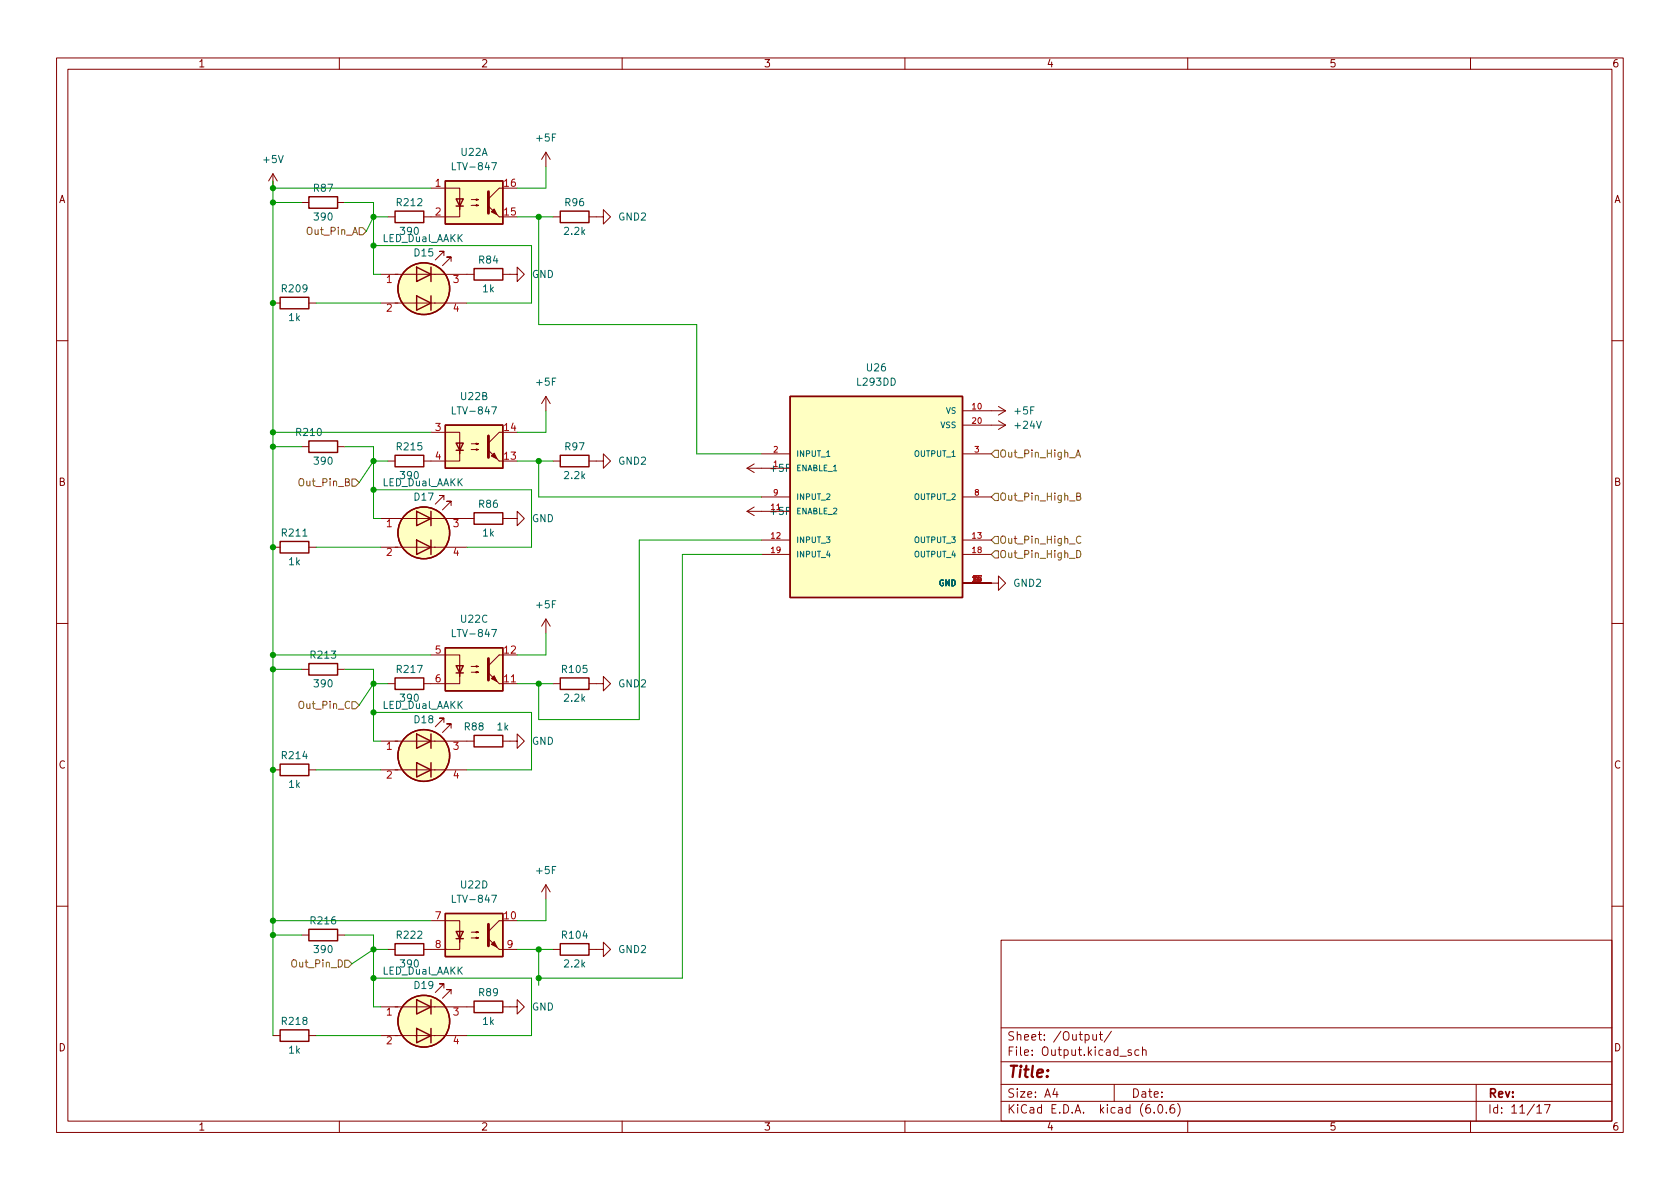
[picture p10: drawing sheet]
<svg xmlns="http://www.w3.org/2000/svg" width="297mm" height="210mm" viewBox="0 0 297 210" stroke-linecap="round" stroke-linejoin="round" font-family="sans-serif">
<g fill="none" stroke="#840000" stroke-width=".18">
<path d="M10 10.2h277v190.1h-277zM12 12.2h273v186.1h-273zM60 10.2v2M110 10.2v2M160 10.2v2M210 10.2v2M260 10.2v2M48.3 30.7l.7 1.3M48.3 30.7v2.6M48.3 30.7l-.8 1.3M53.3 35.8h1.3M59.7 35.8h1.3"/>
<path d="M68.6 38.3h1.2M76.2 33.3h5.1v3.8v-1.9M81.3 36.4v1.9h-6.4M83.3 36.3h1.3l-.4 .1v-.2l.4 .1M83.3 35.3h1.3l-.4 .1v-.2l.4 .1M88.3 38.3h.6M88.9 33.3h-.6l-1.9 1.9M96.5 26.9v2.6M96.5 26.9l-.7 1.3M96.5 26.9l.8 1.3M97.8 38.3h1.3M104.1 38.3h2.6v-1.2l1.2 1.2-1.2 1.3v-1.3"/>
<path d="M48.3 53.6h1.2M54.6 53.6h1.3M67.3 53.6h15.2M67.3 48.5h16.5M78.5 45.2v-.8h-.8h.8l-1.5 1.6M79.8 46.2v-.7h-.8h.8l-1.6 1.5M88.9 48.5h2.5v-1.3l1.3 1.3-1.3 1.3v-1.3M10 60.2h2M53.3 79h1.3M59.7 79h1.3M76.2 76.4h5.1v3.9v-1.9M81.3 79.6v1.9h-6.4"/>
<path d="M83.3 79.5h1.3l-.4 .1v-.2l.4 .1M83.3 78.5h1.3l-.4 .1v-.2l.4 .1M88.9 76.4h-.6l-1.9 2M96.5 70.1v2.5M96.5 70.1l-.7 1.3M96.5 70.1l.8 1.3M170.2 75.2h7.6M170.2 72.6h7.6M176.5 74.4l1.3 .8M176.5 71.9l1.3 .7M177.8 75.2l-1.3 .7M177.8 72.6l-1.3 .8"/>
<path d="M285 60.2h2M48.3 96.8h1.2M54.6 96.8h1.3M67.3 96.8h15.2M67.3 91.7h16.5M68.6 81.5h1.2M78.5 88.4v-.8h-.8h.8l-1.5 1.5M79.8 89.4v-.8h-.8h.8l-1.6 1.6M88.3 81.5h.6M88.9 91.7h2.5v-1.3l1.3 1.3-1.3 1.3v-1.3M97.8 81.5h1.3M104.1 81.5h2.6v-1.2l1.2 1.2-1.2 1.3v-1.3"/>
<path d="M132.1 82.8l1.2 .8M132.1 82.8h7.6M132.1 90.4l1.2 .8M132.1 90.4h7.6M133.3 82l-1.2 .8M133.3 89.7l-1.2 .7M134.6 95.5h5.1M134.6 98h5.1M134.6 80.3h5.1M134.6 87.9h5.1M170.2 95.5h5.1M170.2 98h5.1"/>
<path d="M170.2 80.3h5.1M170.2 87.9h5.1M10 110.2h2M53.3 118.4h1.3M59.7 118.4h1.3M76.2 115.8h5.1v3.8v-1.9M81.3 119v1.9h-6.4M83.3 118.9h1.3l-.4 .1v-.3l.4 .2M83.3 117.9h1.3l-.4 .1v-.3l.4 .2M88.9 115.8h-.6l-1.9 1.9M96.5 109.5l-.7 1.2M96.5 109.5v2.5"/>
<path d="M96.5 109.5l.8 1.2M170.2 103.1h6.3v-1.3l1.3 1.3-1.3 1.3v-1.3M285 110.2h2M48.3 136.1h1.2M54.6 136.1h1.3M67.3 136.1h15.2M67.3 131.1h16.5M68.6 120.9h1.2M78.5 127.8v-.8h-.8h.8l-1.5 1.5M79.8 128.8v-.8h-.8h.8l-1.6 1.5M88.3 120.9h3.1M88.9 131.1h2.5v-1.3l1.3 1.3-1.3 1.2v-1.2"/>
<path d="M97.8 120.9h1.3M104.1 120.9h2.6v-1.3l1.2 1.3-1.2 1.3v-1.3M96.5 156.5v2.5M96.5 156.5l-.7 1.2M96.5 156.5l.8 1.2M10 160.2h2M53.3 165.3h1.3M59.7 165.3h1.3M67.3 178h16.5M68.6 167.9h1.2M76.2 162.8h5.1v3.8v-1.9M78.5 174.7v-.7h-.8h.8l-1.5 1.5"/>
<path d="M79.8 175.8v-.8h-.8h.8l-1.6 1.5M81.3 166v1.9h-6.4M83.3 165.9h1.3l-.4 .1v-.3l.4 .2M83.3 164.8h1.3l-.4 .2v-.3l.4 .1M88.3 167.9h3.1M88.9 178h2.5v-1.2l1.3 1.2-1.3 1.3v-1.3M88.9 162.8h-.6l-1.9 1.9M97.8 167.9h1.3M104.1 167.9h2.6v-1.3l1.2 1.3-1.2 1.3v-1.3M177 166.3h108v32h-108zM285 160.2h2M48.3 183.1h1.2"/>
<path d="M54.6 183.1h1.3M60 198.3v2M67.3 183.1h15.2M110 198.3v2M160 198.3v2M177 194.8h108M177 191.8h108M177 187.8h108M177 181.8h108M186.5 192.5l-.4 1h1M186.9 193v1M193.2 182.9l.1 1h.3l.3-.1"/>
<path d="M193.9 182.9v1M194.4 182.9h.5M194.6 182.4v1.3l.3 .2M196.5 182.4l-1.3 1.9M197 191.8v3M200 185.7l-.4-.1-.2 .2 .1 .3 .5 .1v.4h-.6M201.4 185.7l-.5-.1-.3 .3v.4l.2 .3h.6M202 185.8l.2-.2 .4 .1v.9M202 185.1v1.5M204.1 196.7v.1M204.9 195.4l.2-.1a.81 .81 0 0 1 .6 .7 .81 .81 0 0 1-.3 .8h-.2a.81 .81 0 0 1-.6-.6 .81 .81 0 0 1 .3-.8zM206.2 196.7v.1"/>
<path d="M207.6 195.3a.59 .59 0 0 0-.7 .7v.5l.1 .3h.4l.2-.1 .1-.5-.1-.2-.5-.1-.2 .3M208.2 195.1a1.72 1.72 0 0 1 0 2.3M210 198.3v2M260 198.3v2M261 191.8v6.5M271.7 195.8l.5-.5v1.5M271.7 196.8h.9M273.1 195.3h1l-.7 1.5"/>
</g>
<g fill="none" stroke="#840000" stroke-width=".25">
<path d="M54.6 34.8h5.1v2h-5.1zM69.8 37.3h5.1v2.1h-5.1zM78.7 32h10.2v7.6h-10.2zM80.6 35.2h1.3l-.6 1.2zM80.6 36.4h1.3M99.1 37.3h5v2.1h-5zM49.5 52.6h5.1v2h-5.1zM73.7 52.3l2.5 1.3-2.5 1.3zM73.7 47.2l2.5 1.3-2.5 1.3zM76.2 47.2v2.6M76.2 52.3v2.6M83.8 47.5h5.1v2h-5.1z"/>
<path d="M54.6 78h5.1v2h-5.1zM78.7 75.2h10.2v7.6h-10.2zM80.6 78.4h1.3l-.6 1.2zM80.6 79.6h1.3M139.7 70.1h30.5v35.6h-30.5zM49.5 95.8h5.1v2h-5.1zM69.8 80.5h5.1v2h-5.1zM73.7 95.5l2.5 1.3-2.5 1.2zM73.7 90.4l2.5 1.3-2.5 1.3zM76.2 90.4v2.6M76.2 95.5v2.5M83.8 90.7h5.1v2h-5.1z"/>
<path d="M99.1 80.5h5v2h-5zM54.6 117.3h5.1v2.1h-5.1zM69.8 119.9h5.1v2h-5.1zM78.7 114.5h10.2v7.7h-10.2zM80.6 117.7h1.3l-.6 1.3zM80.6 119h1.3M99.1 119.9h5v2h-5zM49.5 135.1h5.1v2.1h-5.1zM73.7 134.9l2.5 1.2-2.5 1.3zM73.7 129.8l2.5 1.3-2.5 1.2zM76.2 129.8v2.5M76.2 134.9v2.5"/>
<path d="M83.8 130h5.1v2.1h-5.1zM54.6 164.3h5.1v2.1h-5.1zM69.8 166.9h5.1v2h-5.1zM73.7 176.8l2.5 1.2-2.5 1.3zM76.2 176.8v2.5M78.7 161.5h10.2v7.7h-10.2zM80.6 164.7h1.3l-.6 1.3zM80.6 166h1.3M83.8 177h5.1v2.1h-5.1zM99.1 166.9h5v2h-5zM49.5 182.1h5.1v2h-5.1zM73.7 181.9l2.5 1.2-2.5 1.3z"/>
<path d="M76.2 181.9v2.5"/>
<circle cx="74.9" cy="51" r="4.6"/>
<circle cx="74.9" cy="94.2" r="4.6"/>
<circle cx="74.9" cy="133.6" r="4.6"/>
<circle cx="74.9" cy="180.6" r="4.6"/>
</g>
<g fill="#ffffc2" stroke="#ffffc2" stroke-width=".18">
<path d="M78.7 32h10.2v7.6h-10.2z"/>
<path d="M78.7 161.5h10.2v7.7h-10.2z"/>
<path d="M139.7 70.1h30.5v35.6h-30.5z"/>
<path d="M78.7 114.5h10.2v7.7h-10.2z"/>
<path d="M78.7 75.2h10.2v7.6h-10.2z"/>
<circle cx="74.9" cy="94.2" r="4.6"/>
<circle cx="74.9" cy="180.6" r="4.6"/>
<circle cx="74.9" cy="51" r="4.6"/>
<circle cx="74.9" cy="133.6" r="4.6"/>
</g>
<g fill="#840000" stroke="#840000" stroke-width=".18">
<path d="M86.4 36.4l1.9 1.9z"/>
<path d="M86.9 37.5l.5-.5 .5 1z"/>
<path d="M86.4 166l1.9 1.9z"/>
<path d="M86.9 167l.5-.5 .5 1z"/>
<path d="M86.4 119l1.9 1.9z"/>
<path d="M86.9 120l.5-.5 .5 1z"/>
<path d="M86.4 79.6l1.9 1.9z"/>
<path d="M86.9 80.6l.5-.5 .5 1z"/>
</g>
<path d="M86.4 33.9v3.8M86.4 77.1v3.8M86.4 116.5v3.8M86.4 163.4v3.9" fill="none" stroke="#840000" stroke-width=".51"/>
<path d="M86.9 28.8h.9l-.6 1.2M86.9 71.9h.9l-.6 1.3M86.9 111.3h.9l-.6 1.3M86.9 158.3h.9l-.6 1.3" fill="none" stroke="#006464" stroke-width=".18"/>
<g fill="none" stroke="#725600" stroke-width=".18">
<path d="M63.5 40.3h.6l.7 .6-.7 .6h-.6zM62.2 84.7h.7l.6 .6-.6 .7h-.7zM175.3 95.5l.6-.6h.6v1.2h-.6zM175.3 80.3l.6-.7h.6v1.3h-.6zM175.9 97.4h.6v1.3h-.6l-.6-.7zM175.9 87.2h.6v1.3h-.6l-.6-.6zM190.2 80.8l.4-1.2 .4 1.2M190.3 80.5h.6M190.4 97.3a.64 .64 0 0 1 .7 .7 .64 .64 0 0 1-.7 .6zM190.4 87.8l.5-.1 .1-.2v-.2l-.6-.1v1.3h.5l.1-.2 .1-.3-.3-.2M191.1 94.9a.6 .6 0 0 0-.8 .4 .6 .6 0 0 0 .6 .8l.2-.1M62.2 124.1h.7l.6 .6-.6 .6h-.7z"/>
<path d="M61 169.8h.6l.6 .6-.6 .7h-.6z"/>
</g>
<g fill="none" stroke="#009600" stroke-width=".18">
<path d="M48.3 32v151.1M48.3 33.3h27.9M48.3 35.8h5M61 35.8h5v12.7h1.3M68.6 38.3h-2.6l-1.2 2.6M91.4 38.3h6.4M95.2 38.3v19.1h28v22.9h11.4M96.5 29.5v3.8h-5.1M55.9 53.6h11.4M66 43.4h28v10.2h-11.5M48.3 79h5M48.3 76.4h27.9"/>
<path d="M61 79h5v12.7h1.3M96.5 72.6v3.8h-5.1M55.9 96.8h11.4M66 86.6h28v10.2h-11.5M68.6 81.5h-2.6l-2.5 3.8M91.4 81.5h6.4M95.2 81.5v6.4h39.4M134.6 95.5h-21.6v31.7h-17.8v-6.3M134.6 98h-14v75h-25.4M48.3 118.4h5M48.3 115.8h27.9M61 118.4h5v12.7h1.3"/>
<path d="M96.5 112v3.8h-5.1M55.9 136.1h11.4M66 126h28v10.1h-11.5M68.6 120.9h-2.6l-2.5 3.8M91.4 120.9h6.4M96.5 159v3.8h-5.1M48.3 165.3h5M48.3 162.8h27.9M61 165.3h5v12.7h1.3M66 173h28v10.1h-11.5M68.6 167.9h-2.6l-3.8 2.5M91.4 167.9h6.4"/>
<path d="M95.2 167.9v6.3M55.9 183.1h11.4"/>
</g>
<g fill="#009600" stroke="#009600" stroke-width=".18">
<circle cx="48.3" cy="79" r=".46"/>
<circle cx="48.3" cy="76.4" r=".46"/>
<circle cx="66" cy="81.5" r=".46"/>
<circle cx="48.3" cy="96.8" r=".46"/>
<circle cx="66" cy="86.6" r=".46"/>
<circle cx="48.3" cy="118.4" r=".46"/>
<circle cx="48.3" cy="136.1" r=".46"/>
<circle cx="48.3" cy="115.8" r=".46"/>
<circle cx="48.3" cy="162.8" r=".46"/>
<circle cx="48.3" cy="165.3" r=".46"/>
<circle cx="66" cy="120.9" r=".46"/>
<circle cx="66" cy="173" r=".46"/>
<circle cx="66" cy="167.9" r=".46"/>
<circle cx="48.3" cy="35.8" r=".46"/>
<circle cx="48.3" cy="53.6" r=".46"/>
<circle cx="66" cy="43.4" r=".46"/>
<circle cx="66" cy="38.3" r=".46"/>
<circle cx="95.2" cy="38.3" r=".46"/>
<circle cx="48.3" cy="33.3" r=".46"/>
<circle cx="95.2" cy="167.9" r=".46"/>
<circle cx="66" cy="126" r=".46"/>
<circle cx="95.2" cy="173" r=".46"/>
<circle cx="95.2" cy="120.9" r=".46"/>
<circle cx="95.2" cy="81.5" r=".46"/>
</g>
<text font-size="2.8" fill="#840000" x="178" y="190.6">Title:</text>
<g font-size="2.1" fill="#840000">
<text x="178" y="184">Sheet: /Output/</text>
<text x="178" y="186.7">File: Output.kicad_sch</text>
<text x="178" y="196.9">KiCad E.D.A. kicad (6.0.6)</text>
<text x="178" y="194.1">Size: A4</text>
<text x="200" y="194.1">Date:</text>
<text x="263" y="194.1">Rev:</text>
<text x="263" y="196.9">Id: 11/17</text>
</g>
<g font-size="1.8" fill="#840000">
<text x="35" y="11.9">1</text>
<text x="85" y="11.9">2</text>
<text x="135" y="11.9">3</text>
<text x="185" y="11.9">4</text>
<text x="235" y="11.9">5</text>
<text x="285" y="11.9">6</text>
<text x="10.3" y="35.9">A</text>
<text x="285.3" y="35.9">A</text>
<text x="10.3" y="85.9">B</text>
<text x="285.3" y="85.9">B</text>
<text x="10.3" y="135.9">C</text>
<text x="285.3" y="135.9">C</text>
<text x="10.3" y="185.9">D</text>
<text x="285.3" y="185.9">D</text>
<text x="35" y="199.9">1</text>
<text x="85" y="199.9">2</text>
<text x="135" y="199.9">3</text>
<text x="185" y="199.9">4</text>
<text x="235" y="199.9">5</text>
<text x="285" y="199.9">6</text>
</g>
<g font-size="1.8" fill="#006464">
<text x="46.7" y="28.8">+5V</text>
<text x="81.6" y="27.6">U22A</text>
<text x="95" y="25">+5F</text>
<text x="55.5" y="33.9">R87</text>
<text x="80.4" y="30.1">LTV-847</text>
<text x="55.7" y="39">390</text>
<text x="70.3" y="36.4">R212</text>
<text x="70.9" y="41.5">390</text>
<text x="99.9" y="41.5">2.2k</text>
<text x="100" y="36.4">R96</text>
<text x="109.4" y="39">GND2</text>
<text x="67.6" y="42.8">LED_Dual_AAKK</text>
<text x="73.3" y="45.3">D15</text>
<text x="84.7" y="46.6">R84</text>
<text x="50" y="51.7">R209</text>
<text x="85.4" y="51.7">1k</text>
<text x="94" y="49.1">GND</text>
<text x="51.1" y="56.8">1k</text>
<text x="153.3" y="65.7">U26</text>
<text x="81.6" y="70.7">U22B</text>
<text x="95" y="68.2">+5F</text>
<text x="151.6" y="68.2">L293DD</text>
<text x="52.5" y="77.1">R210</text>
<text x="80.4" y="73.3">LTV-847</text>
<text x="179.5" y="73.3">+5F</text>
<text x="179.6" y="75.8">+24V</text>
<text x="55.7" y="82.2">390</text>
<text x="70.3" y="79.6">R215</text>
<text x="100" y="79.6">R97</text>
<text x="109.4" y="82.2">GND2</text>
<text x="136.4" y="83.4">+5F</text>
<text x="67.6" y="86">LED_Dual_AAKK</text>
<text x="70.9" y="84.7">390</text>
<text x="73.3" y="88.5">D17</text>
<text x="84.7" y="89.8">R86</text>
<text x="99.9" y="84.7">2.2k</text>
<text x="50" y="94.9">R211</text>
<text x="85.4" y="94.9">1k</text>
<text x="94" y="92.3">GND</text>
<text x="136.4" y="91.1">+5F</text>
<text x="51.1" y="99.9">1k</text>
<text x="95" y="107.6">+5F</text>
<text x="179.2" y="103.8">GND2</text>
<text x="80.4" y="112.6">LTV-847</text>
<text x="81.6" y="110.1">U22C</text>
<text x="55" y="116.5">R213</text>
<text x="70.3" y="119">R217</text>
<text x="99.5" y="119">R105</text>
<text x="55.7" y="121.5">390</text>
<text x="67.6" y="125.3">LED_Dual_AAKK</text>
<text x="70.9" y="124.1">390</text>
<text x="99.9" y="124.1">2.2k</text>
<text x="109.4" y="121.5">GND2</text>
<text x="73.3" y="127.9">D18</text>
<text x="82.2" y="129.2">R88</text>
<text x="87.9" y="129.2">1k</text>
<text x="94" y="131.7">GND</text>
<text x="50" y="134.2">R214</text>
<text x="51.1" y="139.3">1k</text>
<text x="95" y="154.6">+5F</text>
<text x="80.4" y="159.6">LTV-847</text>
<text x="81.6" y="157.1">U22D</text>
<text x="55" y="163.4">R216</text>
<text x="70.3" y="166">R222</text>
<text x="99.5" y="166">R104</text>
<text x="55.7" y="168.5">390</text>
<text x="67.6" y="172.3">LED_Dual_AAKK</text>
<text x="70.9" y="171.1">390</text>
<text x="99.9" y="171.1">2.2k</text>
<text x="109.4" y="168.5">GND2</text>
<text x="73.3" y="174.9">D19</text>
<text x="84.7" y="176.1">R89</text>
<text x="94" y="178.7">GND</text>
<text x="50" y="181.2">R218</text>
<text x="85.4" y="181.2">1k</text>
<text x="51.1" y="186.3">1k</text>
</g>
<g font-size="1.8" fill="#a90000">
<text x="77" y="33">1</text>
<text x="89.2" y="33">16</text>
<text x="77" y="38.1">2</text>
<text x="89.2" y="38.1">15</text>
<text x="68.3" y="50">1</text>
<text x="80.2" y="50">3</text>
<text x="68.3" y="55.1">2</text>
<text x="80.2" y="55.1">4</text>
<text x="77" y="76.2">3</text>
<text x="89.2" y="76.2">14</text>
<text x="77" y="81.3">4</text>
<text x="89.2" y="81.3">13</text>
<text x="68.3" y="93.2">1</text>
<text x="80.2" y="93.2">3</text>
<text x="68.3" y="98.3">2</text>
<text x="80.2" y="98.3">4</text>
<text x="77" y="115.6">5</text>
<text x="89.2" y="115.6">12</text>
<text x="77" y="120.6">6</text>
<text x="89.2" y="120.6">11</text>
<text x="68.3" y="132.6">1</text>
<text x="68.3" y="137.7">2</text>
<text x="80.2" y="132.6">3</text>
<text x="80.2" y="137.7">4</text>
<text x="77" y="162.6">7</text>
<text x="77" y="167.6">8</text>
<text x="89.2" y="162.6">10</text>
<text x="89.7" y="167.6">9</text>
<text x="68.3" y="179.6">1</text>
<text x="80.2" y="179.6">3</text>
<text x="68.3" y="184.7">2</text>
<text x="80.2" y="184.7">4</text>
</g>
<g font-size="1.8" fill="#725600">
<text x="54.4" y="41.5">Out_Pin_A</text>
<text x="176.6" y="80.9">Out_Pin_High_A</text>
<text x="53.1" y="86">Out_Pin_B</text>
<text x="176.6" y="88.5">Out_Pin_High_B</text>
<text x="176.6" y="98.7">Out_Pin_High_D</text>
<text x="176.6" y="96.1">Out_Pin_High_C</text>
<text x="53.1" y="125.3">Out_Pin_C</text>
<text x="51.8" y="171.1">Out_Pin_D</text>
</g>
<g font-size="1.4" fill="#006464">
<text x="166.3" y="75.7">VSS</text>
<text x="167.3" y="73.1">VS</text>
<text x="140.7" y="83.3">ENABLE_1</text>
<text x="140.7" y="80.8">INPUT_1</text>
<text x="161.8" y="80.8">OUTPUT_1</text>
<text x="140.7" y="88.4">INPUT_2</text>
<text x="161.8" y="88.4">OUTPUT_2</text>
<text x="140.7" y="90.9">ENABLE_2</text>
<text x="140.7" y="96">INPUT_3</text>
<text x="140.7" y="98.5">INPUT_4</text>
<text x="161.8" y="96">OUTPUT_3</text>
<text x="161.8" y="98.5">OUTPUT_4</text>
<text x="166" y="103.6">GND</text>
</g>
<g font-size="1.4" fill="#a90000">
<text x="171.9" y="72.4">10</text>
<text x="171.9" y="74.9">20</text>
<text x="136.8" y="82.5">1</text>
<text x="136.8" y="80">2</text>
<text x="172.3" y="80">3</text>
<text x="136.8" y="87.6">9</text>
<text x="172.3" y="87.6">8</text>
<text x="136.4" y="90.2">11</text>
<text x="136.4" y="95.2">12</text>
<text x="171.9" y="95.2">13</text>
<text x="136.4" y="97.8">19</text>
<text x="171.9" y="97.8">18</text>
<text x="172.3" y="102.9">7</text>
</g>
</svg>
